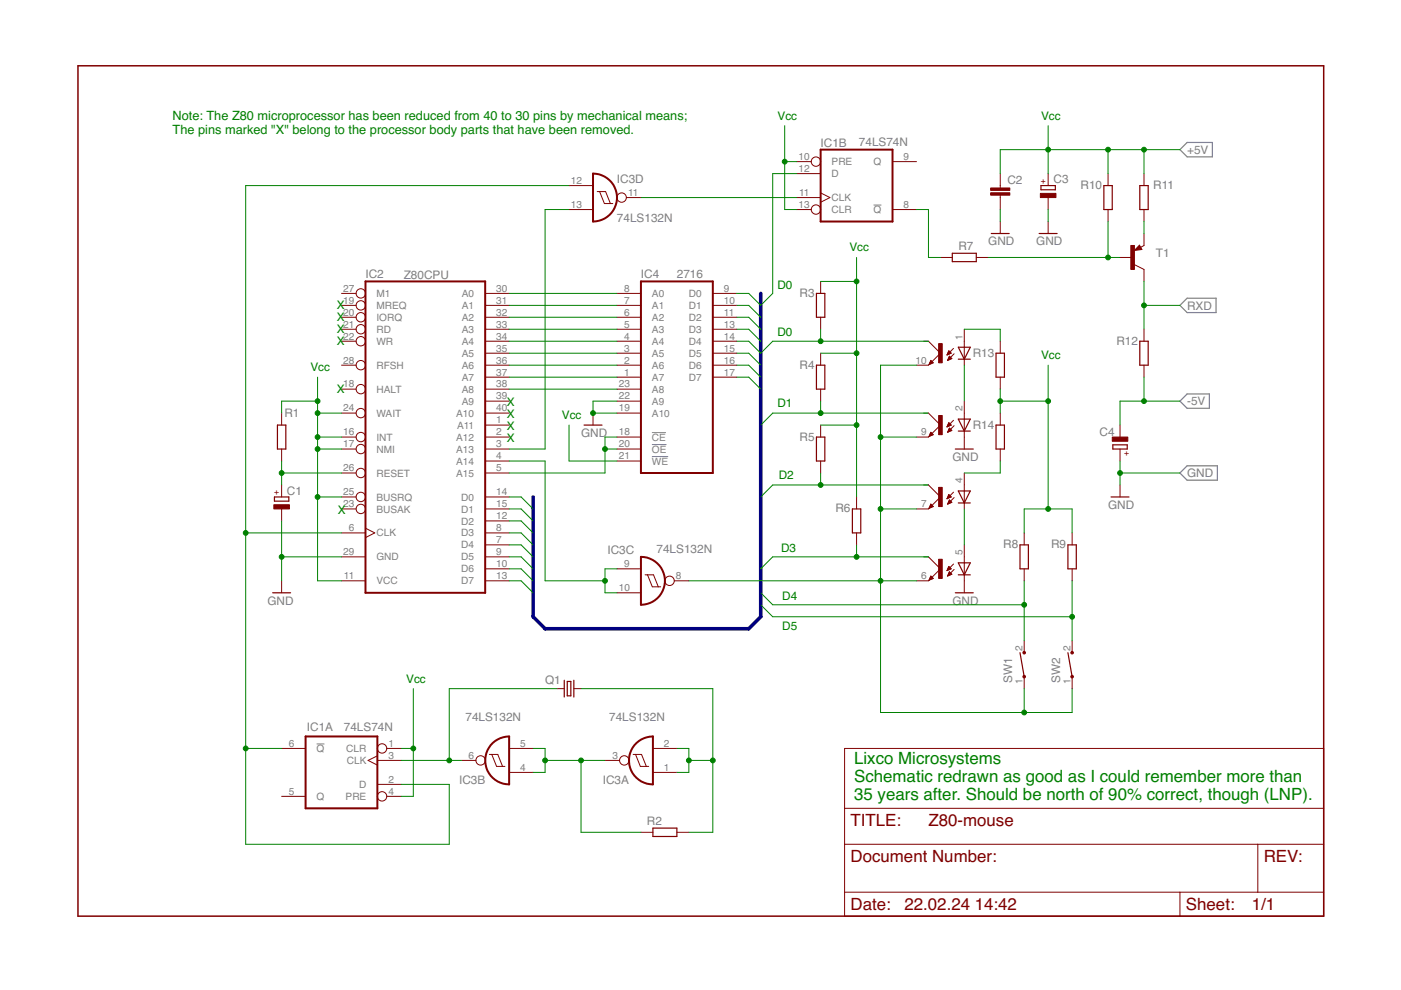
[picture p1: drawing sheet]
<svg xmlns="http://www.w3.org/2000/svg" width="297mm" height="210mm" viewBox="0 0 297 210" stroke-linecap="round" stroke-linejoin="round" font-family="sans-serif">
<path d="M185.2 43.5h1.7M138.2 91.7h3M138.2 94.3h3.1M138.2 96.8h3.5M67.1 157.7h1.7" fill="none" stroke="#808080" stroke-width=".21"/>
<path d="M250.2 31.7l1.5-1.5h5.3v3.1h-5.3zM250.2 64.7l1.5-1.5h6.1v3.1h-6.1zM250.2 85l1.5-1.5h4.7v3.1h-4.7zM250.2 100.3l1.5-1.5h6.4v3h-6.4z" fill="none" stroke="#808080" stroke-width=".25"/>
<path d="M16.5 13.9h264.1v180.3h-264.1z" fill="none" stroke="#800000" stroke-width=".32"/>
<g fill="none" stroke="#800000" stroke-width=".21">
<path d="M120.6 39.3h5.1M168.9 36.8h5.1M168.9 34.3h3.1M189.2 34.3h5.1M212.1 36.8v3.1M222.2 36.8v2.5M234.9 36.8v2.5M242.5 36.8v2.5M120.6 44.4h5.1M126.6 40.6h1.8l1 2.6M127.1 40.6l1 2.6h1.8M132.8 41.9h3.1"/>
<path d="M168.9 44.4h3.1M168.9 41.9h5.1M174 59.7v2.5M174 40.9l2 1-2 1M189.2 44.4h5.1M199.4 54.6h2.5M207 54.6h2.5M212.1 41.4v3M212.1 47v2.5M222.2 41.9v2.5M222.2 47v2.5M234.9 44.4v2.6"/>
<path d="M237.5 54.6h2.5M240.5 56.1l2 1v2.6M241.6 52l.5 .9-1.6 .2zM242.5 49.5v2.5l-.7 .5M242.5 44.4v2.6M72.4 62.2h3.1M72.4 64.7h3.1M72.4 67.3h3.1M72.4 69.8h3.1M72.4 72.3h3.1M72.4 77.4h3.1M102.9 62.2h5"/>
<path d="M102.9 64.7h5M102.9 67.3h5M102.9 69.8h5M102.9 72.3h5M102.9 74.9h5M102.9 77.4h5M102.9 80h5M130.8 62.2h5.1M130.8 64.7h5.1M130.8 67.3h5.1M130.8 69.8h5.1M130.8 72.3h5.1"/>
<path d="M130.8 74.9h5.1M130.8 77.4h5.1M130.8 80h5.1M151.1 62.2h5.1M151.1 64.7h5.1M151.1 67.3h5.1M151.1 69.8h5.1M151.1 72.3h5.1M151.1 74.9h5.1M151.1 77.4h5.1M151.1 80h5.1M174 67.3v2.5"/>
<path d="M174 74.9v2.5M195.8 72.3h1l2.6 2.6-2.6 2.5h-2.5M197 77.2h.1M197 77.1h.4M197.1 77h.6M197.1 76.9h.7M197.2 76.8h.5M197.3 76.6h.3M197.3 76.5h.1M197.4 76.4l.5 .5-.9 .4zM200.8 75.2h.2M200.9 75.1h.4"/>
<path d="M200.9 75h.6M200.9 76.4h.1M201 76.3h.2M201 74.8h.6M201 74.7h.5M201 76.2h.5M201.1 74.6h.3M201.1 76h.7M201.1 74.5h.1M201.1 75.9h.6M201.2 74.4l.5 .5-.9 .4zM201.2 75.8h.3"/>
<path d="M201.2 75.7h.2M201.3 75.6h.1M201.8 76l-.5-.5-.4 .9M201.8 76l-.9 .4M202.2 73.9l-1.4 1.4M202.3 75l-1.4 1.4M204.4 69.8v7.6M212.1 72.3v2.6M212.1 80v2.5M242.5 69.8v2.5M242.5 77.4v2.6M59.7 87.6v2.5"/>
<path d="M59.7 95.2v2.5M72.4 82.5h3.1M72.4 87.6h3.1M72.4 92.7h3.1M72.4 95.2h3.1M102.9 82.5h5M102.9 85h5M102.9 87.6h5M102.9 90.1h5M102.9 92.7h5M102.9 95.2h5M102.9 97.7h5"/>
<path d="M125.7 87.6v2.5M130.8 82.5h5.1M130.8 85h5.1M130.8 87.6h5.1M130.8 92.7h5.1M130.8 95.2h5.1M130.8 97.7h5.1M174 82.5v2.5M174 90.1v2.6M174 97.7v2.6M195.8 87.6h1l2.6 2.5-2.6 2.6h-2.5M197 92.4h.2"/>
<path d="M197.1 92.3h.4M197.1 92.2h.7M197.2 92.1h.6M197.2 92h.5M197.3 91.8h.2M197.3 91.7h.1M197.4 91.7l.5 .5-.9 .3zM200.8 90.5h.1M200.8 90.4h.3M200.9 90.3h.4M200.9 90.1h.7M200.9 91.6h.1"/>
<path d="M201 90h.6M201 91.5h.3M201 89.9h.4M201 91.4h.6M201.1 89.8h.2M201.1 91.2h.7M201.1 91.1h.5M201.1 89.7h.1M201.2 89.6l.5 .5-.9 .4zM201.2 91h.3M201.2 90.9h.2M201.3 90.8l.5 .5-.9 .4z"/>
<path d="M202.2 89.1l-1.4 1.4M202.3 90.3l-1.4 1.4M204.4 85v10.2M212.1 87.6v2.5M212.1 95.2v2.5M237.5 90.1v2.6M237.5 95.2v2.5M59.7 102.8v2.6M59.7 107.9v2.5M72.4 100.3h3.1M72.4 105.4h3.1M72.4 107.9h3.1"/>
<path d="M72.4 113h5.1M72.4 118.1h5.1M77.5 112l2 1-2 1M102.9 100.3h5M102.9 105.4h5M102.9 107.9h5M102.9 110.4h5M102.9 113h5M102.9 115.5h5M102.9 118.1h5M181.6 105.4v2.5M181.6 113v2.5"/>
<path d="M195.8 102.8h1l2.6 2.6-2.6 2.5h-2.5M195.8 118.1h1l2.6 2.5-2.6 2.5h-2.5M197 107.8h.1M197 107.6h.3M197.1 107.5h.5M197.1 107.4h.7M197.2 107.3h.5M197.2 107.2h.4M197.3 107h.2M197.3 106.9h.1M197.4 106.9l-.4 .9M197.4 106.9l.5 .5"/>
<path d="M197.9 107.4l-.9 .4M200.8 105.7h.1M200.9 105.6h.2M200.9 105.5h.5M200.9 106.8h.2M201 105.3h.7M201 105.2h.5M201 106.7h.4M201 106.6h.7M201.1 105.1h.3M201.1 105h.2M201.1 106.4h.6"/>
<path d="M201.1 104.9h.1M201.1 106.3h.5M201.2 104.9l-.4 .8M201.2 104.9l.5 .5-.9 .3M201.2 106.2h.3M201.3 106.1h.1M201.3 106l.5 .5-.9 .4zM202.2 104.4l-1.4 1.3M202.2 119.6l-1.4 1.4M202.3 105.5l-1.4 1.4M204.4 100.3v7.6M204.4 115.5v10.2"/>
<path d="M217.1 113v2.5M227.3 113v2.5M237.5 102.8v2.6M59.7 123.1v2.6M72.4 123.1h5.1M102.9 120.6h5M102.9 123.1h5M130.8 120.6h5.1M130.8 125.7h5.1M136.8 121.9h1.8l1 2.5M137.3 121.9l1 2.5h1.8M143 123.1h3"/>
<path d="M197 123h.1M197 122.8h.4M197.1 122.7h.6M197.1 122.6h.7M197.2 122.5h.5M197.3 122.4h.3M197.3 122.2h.2M197.4 122.1l.5 .5-.9 .4zM200.8 120.9h.2M200.9 120.8h.4M200.9 120.7h.6M200.9 122.1h.1"/>
<path d="M201 120.5h.6M201 122h.2M201 120.4h.5M201 121.9h.5M201.1 120.3h.3M201.1 121.8h.7M201.1 120.2h.2M201.1 121.6h.6M201.2 120.1l.5 .5-.9 .4zM201.2 121.5h.3M201.2 121.4h.2M201.3 121.3h.1"/>
<path d="M201.8 121.8l-.5-.6-.4 .9M201.8 121.8l-.9 .3M202.3 120.7l-1.4 1.4M217.1 120.6v2.5M217.1 135.8v2.6M227.3 120.6v2.5M227.3 135.8v2.6M59.7 158.7h5.1M82 158.7h3.1M103.8 160h1.7l1.1 2.5M104.3 160l1 2.5h1.8M107.9 158.7h5.1"/>
<path d="M118.1 146h1.5M121.7 146h1.5M134.2 160h1.8l1 2.5M134.7 160l1.1 2.5h1.7M138.4 158.7h5.1M179.1 158.7h101.5v35.5h-101.5zM217.1 143.5v2.5M227.3 143.5v2.5M59.7 168.8h5.1M80 161.2h5.1M80 166.3h5.1M80 160.3l-2 .9 2 1"/>
<path d="M82 168.8h3.1M97.8 161.2h3.1M107.9 163.8h5.1M128.3 161.2h3.1M135.9 176.5h2.5M138.4 163.8h5.1M143.5 176.5h2.5M179.1 179h101.5M179.1 171.4h101.5M266.7 179v10.2M179.1 189.2h101.5M250.2 189.2v5"/>
<circle cx="173" cy="34.3" r=".99"/>
<circle cx="131.8" cy="41.9" r=".99"/>
<circle cx="173" cy="44.4" r=".99"/>
<circle cx="76.5" cy="64.7" r=".99"/>
<circle cx="76.5" cy="62.2" r=".99"/>
<circle cx="76.5" cy="67.3" r=".99"/>
<circle cx="76.5" cy="69.8" r=".99"/>
<circle cx="76.5" cy="72.3" r=".99"/>
<circle cx="76.5" cy="77.4" r=".99"/>
<circle cx="76.5" cy="87.6" r=".99"/>
<circle cx="76.5" cy="92.7" r=".99"/>
<circle cx="76.5" cy="95.2" r=".99"/>
<circle cx="76.5" cy="82.5" r=".99"/>
<circle cx="76.5" cy="100.3" r=".99"/>
<circle cx="76.5" cy="105.4" r=".99"/>
<circle cx="76.5" cy="107.9" r=".99"/>
<circle cx="142" cy="123.1" r=".99"/>
<circle cx="81" cy="158.7" r=".99"/>
<circle cx="81" cy="168.8" r=".99"/>
<circle cx="101.9" cy="161.2" r=".99"/>
<circle cx="132.4" cy="161.2" r=".99"/>
</g>
<path d="M125.7 36.8a5.1 5.1 0 0 1 5.1 5.1 5.1 5.1 0 0 1-5.1 5.1zM174 31.7h15.2v15.3h-15.2zM77.5 59.7h25.4v66h-25.4zM135.9 59.7h15.2v40.6h-15.2zM135.9 118.1a5.1 5.1 0 0 1 5.1 5 5.1 5.1 0 0 1-5.1 5.1zM64.8 156.1h15.2v15.3h-15.2zM104.5 157.5l1.6-1 1.8-.4v10.2a5.1 5.1 0 0 1-4.7-3.2 5.1 5.1 0 0 1 1.3-5.6zM135 157.5a5.1 5.1 0 0 1 3.4-1.4v10.2a5.1 5.1 0 0 1-4.7-3.2 5.1 5.1 0 0 1 1.3-5.6z" fill="none" stroke="#800000" stroke-width=".42"/>
<g fill="none" stroke="#800000" stroke-width=".25">
<path d="M220.7 39.3h3.1v.9h-3.1zM234 39.3h1.8v5.1h-1.8zM241.7 39.3h1.7v5.1h-1.7zM201.9 53.7h5.1v1.8h-5.1zM210.2 49.5h3.8M220.3 49.5h3.8M241.5 52.7h-.3l.3-.3 .3 .4-1 .1 .7-.7 .4 .6M173.1 62.2h1.8v5.1h-1.8zM173.1 77.4h1.8v5.1h-1.8zM203.2 73.6h2.5l-1.3 2.6zM203.2 76.2h2.5M211.2 74.9h1.8v5.1h-1.8z"/>
<path d="M241.7 72.3h1.7v5.1h-1.7zM58.8 90.1h1.8v5.1h-1.8zM123.8 90.1h3.8M173.1 92.7h1.8v5h-1.8zM202.5 95.2h3.9M203.2 88.9h2.5l-1.3 2.5zM203.2 91.4h2.5M211.2 90.1h1.8v5.1h-1.8zM235.9 94.3h3.1v.9h-3.1zM58.2 105.4h3v.9h-3zM180.7 107.9h1.8v5.1h-1.8zM203.2 104.1h2.5l-1.3 2.5z"/>
<path d="M203.2 106.6h2.5M203.2 119.3h2.5l-1.3 2.6zM216.3 115.5h1.7v5.1h-1.7zM226.4 115.5h1.8v5.1h-1.8zM235.6 105.4h3.8M57.8 125.7h3.8M202.5 125.7h3.9M203.2 121.9h2.5M216.3 138.4l.8 5.1M226.4 138.4l.9 5.1M119.6 144.2v3.6M120.3 144.5h.7v3h-.7z"/>
<path d="M121.7 144.2v3.6M138.4 175.6h5.1v1.8h-5.1z"/>
</g>
<g fill="#800000" stroke="#800000" stroke-width=".21">
<path d="M199 72.9h.8v4h-.8z"/>
<path d="M199 88.1h.8v4.1h-.8z"/>
<path d="M199 103.3h.8v4.1h-.8z"/>
<path d="M199 118.6h.8v4h-.8z"/>
<path d="M239.8 52h.7v5.1h-.7z"/>
<path d="M58.1 107h3.3v.9h-3.3z"/>
<path d="M220.6 41h3.3v.9h-3.3z"/>
<path d="M235.8 92.7h3.3v.9h-3.3z"/>
<path d="M210 40.9h4.1v.5h-4.1z"/>
<path d="M210 39.9h4.1v.5h-4.1z"/>
</g>
<g fill="#800000" stroke="#800000" stroke-width=".21">
<circle cx="217.1" cy="143.5" r=".28"/>
<circle cx="217.1" cy="138.4" r=".28"/>
<circle cx="227.3" cy="143.5" r=".28"/>
<circle cx="227.3" cy="138.4" r=".28"/>
</g>
<path d="M161.3 62.2v68.6l-2.6 2.5h-43.1l-2.6-2.5v-25.4" fill="none" stroke="#000080" stroke-width=".76"/>
<g fill="none" stroke="#008000" stroke-width=".21">
<path d="M120.6 39.3h-68.5v139.7h43.1v-12.7h-10.1M166.4 34.3h2.5M166.4 26.6v17.8h2.5M168.9 36.8h-5.1v25.4l-2.5 2.5-2.6-2.5h-2.5M222.2 26.6v10.2M234.9 31.7v5.1M242.5 31.7v5.1M250.2 31.7h-38.1v5.1M120.6 44.4h-5v50.8h-7.7M135.9 41.9h33M174 59.7h7.6M181.6 54.6v50.8"/>
<path d="M194.3 44.4h2.5v10.2h2.6M209.5 54.6h28M212.1 44.4v2.6M222.2 44.4v2.6M234.9 47v7.6M242.5 47v2.5M242.5 59.7v10.1M67.3 80v43.1h5.1M107.9 62.2h22.9M107.9 64.7h22.9M107.9 67.3h22.9M107.9 69.8h22.9"/>
<path d="M107.9 72.3h22.9M107.9 74.9h22.9M107.9 77.4h22.9M107.9 80h22.9M156.2 64.7h2.5l2.6 2.6M156.2 67.3h2.5l2.6 2.5M156.2 69.8h2.5l2.6 2.5M156.2 72.3h2.5l2.6 2.6 2.5-2.6h33M156.2 74.9h2.5l2.6 2.5M156.2 77.4h2.5l2.6 2.6M156.2 80h2.5l2.6 2.5M174 74.9h7.6"/>
<path d="M174 69.8v2.5M194.3 77.4h-7.6v73.7h40.6v-5.1M204.4 69.8h7.7v2.5M204.4 77.4v7.6M222.2 77.4v30.5M242.5 64.7h7.7M242.5 80v5M59.7 97.7v5.1M67.3 95.2h5.1M67.3 92.7h5.1M67.3 85h-7.6v2.6M67.3 87.6h5.1"/>
<path d="M107.9 97.7h7.7v25.4h12.7M107.9 82.5h22.9M120.6 90.1v7.6h10.2M128.3 95.2h2.5M130.8 92.7h-2.5v7.6h-20.4M130.8 85h-5.1v2.6h5.1M174 85v2.6M174 90.1h7.6M186.7 92.7h7.6M196.8 87.6h-33l-2.5 2.5M212.1 97.7v2.6h-7.7M212.1 85h10.1"/>
<path d="M212.1 82.5v5.1M237.5 97.7v5.1M250.2 85h-12.7v5.1M52.1 113h20.3M59.7 100.3h12.7M59.7 110.4v12.7M59.7 118.1h12.7M67.3 105.4h5.1M107.9 118.1h2.6l2.5 2.5M107.9 105.4h2.6l2.5 2.5M107.9 107.9h2.6l2.5 2.5M107.9 110.4h2.6l2.5 2.6"/>
<path d="M107.9 113h2.6l2.5 2.5M107.9 115.5h2.6l2.5 2.6M174 100.3v2.5M181.6 115.5v2.6M186.7 107.9h7.6M196.8 118.1h-33l-2.5 2.5M196.8 102.8h-33l-2.5 2.6M204.4 107.9v7.6M217.1 113v-5.1h10.2v5.1M237.5 100.3h12.7M107.9 120.6h2.6l2.5 2.5M107.9 123.1h2.6l2.5 2.6"/>
<path d="M130.8 120.6h-2.5v5.1h2.5M146 123.1h48.3M161.3 125.7l2.5 2.5h53.3M161.3 128.2l2.5 2.6h63.5M217.1 123.1v12.7M227.3 123.1v12.7M52.1 158.7h7.6M85.1 158.7h2.5M87.6 146v22.8h-2.5M113 158.7h2.6v5.1h-2.6M118.1 146h-22.9v15.2M123.2 146h27.9v30.5h-5.1"/>
<path d="M143.5 158.7h2.5v5.1h-2.5M217.1 146v5.1M85.1 161.2h12.7M115.6 161.2h12.7M123.2 161.2v15.3h12.7M146 161.2h5.1"/>
</g>
<g fill="#008000" stroke="#008000" stroke-width=".21">
<circle cx="128.3" cy="95.2" r=".51"/>
<circle cx="125.7" cy="87.6" r=".51"/>
<circle cx="59.7" cy="118.1" r=".51"/>
<circle cx="237.5" cy="100.3" r=".51"/>
<circle cx="174" cy="72.3" r=".51"/>
<circle cx="67.3" cy="87.6" r=".51"/>
<circle cx="67.3" cy="92.7" r=".51"/>
<circle cx="67.3" cy="95.2" r=".51"/>
<circle cx="67.3" cy="105.4" r=".51"/>
<circle cx="67.3" cy="85" r=".51"/>
<circle cx="151.1" cy="161.2" r=".51"/>
<circle cx="146" cy="161.2" r=".51"/>
<circle cx="123.2" cy="161.2" r=".51"/>
<circle cx="115.6" cy="161.2" r=".51"/>
<circle cx="95.2" cy="161.2" r=".51"/>
<circle cx="59.7" cy="100.3" r=".51"/>
<circle cx="128.3" cy="123.1" r=".51"/>
<circle cx="186.7" cy="123.1" r=".51"/>
<circle cx="186.7" cy="107.9" r=".51"/>
<circle cx="186.7" cy="92.7" r=".51"/>
<circle cx="217.1" cy="151.1" r=".51"/>
<circle cx="174" cy="87.6" r=".51"/>
<circle cx="174" cy="102.8" r=".51"/>
<circle cx="181.6" cy="118.1" r=".51"/>
<circle cx="181.6" cy="74.9" r=".51"/>
<circle cx="181.6" cy="59.7" r=".51"/>
<circle cx="181.6" cy="90.1" r=".51"/>
<circle cx="52.1" cy="113" r=".51"/>
<circle cx="52.1" cy="158.7" r=".51"/>
<circle cx="166.4" cy="34.3" r=".51"/>
<circle cx="87.6" cy="158.7" r=".51"/>
<circle cx="234.9" cy="54.6" r=".51"/>
<circle cx="242.5" cy="64.7" r=".51"/>
<circle cx="242.5" cy="85" r=".51"/>
<circle cx="234.9" cy="31.7" r=".51"/>
<circle cx="242.5" cy="31.7" r=".51"/>
<circle cx="222.2" cy="31.7" r=".51"/>
<circle cx="217.1" cy="128.2" r=".51"/>
<circle cx="227.3" cy="130.8" r=".51"/>
<circle cx="222.2" cy="107.9" r=".51"/>
<circle cx="212.1" cy="85" r=".51"/>
<circle cx="222.2" cy="85" r=".51"/>
</g>
<g font-size="3.6" fill="#008000">
<text x="181.1" y="162">Lixco Microsystems</text>
<text x="181.1" y="165.8">Schematic redrawn as good as I could remember more than</text>
<text x="181.1" y="169.6">35 years after. Should be north of 90% correct, though (LNP).</text>
</g>
<g font-size="3.6" fill="#800000">
<text x="180.3" y="175.2">TITLE:</text>
<text x="196.8" y="175.2">Z80-mouse</text>
<text x="180.3" y="182.8">Document Number:</text>
<text x="267.9" y="182.8">REV:</text>
<text x="180.3" y="193">Date:</text>
<text x="191.8" y="193">22.02.24</text>
<text x="206.7" y="193">14:42</text>
<text x="251.4" y="193">Sheet:</text>
<text x="265.4" y="193">1/1</text>
</g>
<g font-size="2.7" fill="#008000">
<text x="36.6" y="25.5">Note: The Z80 microprocessor has been reduced from 40 to 30 pins by mechanical means;</text>
<text x="36.6" y="28.4">The pins marked &quot;X&quot; belong to the processor body parts that have been removed.</text>
</g>
<g font-size="2.5" fill="#008000">
<text x="164.8" y="25.4">Vcc</text>
<text x="220.7" y="25.4">Vcc</text>
<text x="180.1" y="53.3">Vcc</text>
<text x="71.4" y="65.5">X</text>
<text x="164.8" y="61.2">D0</text>
<text x="71.4" y="68">X</text>
<text x="71.4" y="70.6">X</text>
<text x="164.8" y="71.3">D0</text>
<text x="71.4" y="73.1">X</text>
<text x="220.7" y="76.2">Vcc</text>
<text x="65.8" y="78.7">Vcc</text>
<text x="71.4" y="83.3">X</text>
<text x="107.4" y="88.6">X</text>
<text x="107.4" y="86.1">X</text>
<text x="119.1" y="88.9">Vcc</text>
<text x="164.8" y="86.3">D1</text>
<text x="107.4" y="91.1">X</text>
<text x="107.4" y="93.7">X</text>
<text x="165.1" y="101.6">D2</text>
<text x="71.6" y="108.9">X</text>
<text x="165.6" y="117">D3</text>
<text x="165.9" y="127.2">D4</text>
<text x="165.9" y="133.6">D5</text>
<text x="86.1" y="144.7">Vcc</text>
</g>
<g font-size="2.5" fill="#808080">
<text x="174" y="31.1">IC1B</text>
<text x="182.1" y="31">74LS74N</text>
<text x="251.7" y="32.6">+5V</text>
<text x="130.8" y="38.7">IC3D</text>
<text x="213.6" y="39">C2</text>
<text x="223.4" y="38.9">C3</text>
<text x="229.1" y="40.1">R10</text>
<text x="244.5" y="40.1">R11</text>
<text x="130.8" y="47">74LS132N</text>
<text x="203.2" y="53.1">R7</text>
<text x="209.5" y="52">GND</text>
<text x="219.7" y="52">GND</text>
<text x="77.5" y="59">IC2</text>
<text x="85.6" y="59.2">Z80CPU</text>
<text x="135.9" y="59">IC4</text>
<text x="143.5" y="58.9">2716</text>
<text x="245.1" y="54.6">T1</text>
<text x="169.5" y="62.9">R3</text>
<text x="251.7" y="65.6">RXD</text>
<text x="206.2" y="75.6">R13</text>
<text x="236.7" y="73.1">R12</text>
<text x="169.5" y="78.2">R4</text>
<text x="60.3" y="88.3">R1</text>
<text x="251.7" y="85.9">-5V</text>
<text x="123.2" y="92.7">GND</text>
<text x="169.5" y="93.4">R5</text>
<text x="206.2" y="90.9">R14</text>
<text x="233.1" y="92.4">C4</text>
<text x="201.9" y="97.8">GND</text>
<text x="251.7" y="101.2">GND</text>
<text x="60.8" y="104.9">C1</text>
<text x="234.9" y="107.9">GND</text>
<text x="177.1" y="108.6">R6</text>
<text x="128.8" y="117.4">IC3C</text>
<text x="139.2" y="117.3">74LS132N</text>
<text x="212.7" y="116.3">R8</text>
<text x="222.8" y="116.3">R9</text>
<text x="56.7" y="128.2">GND</text>
<text x="201.9" y="128.2">GND</text>
<text x="115.6" y="145">Q1</text>
<text x="214.6" y="144.7" transform="rotate(-90 214.6 144.7)">SW1</text>
<text x="224.8" y="144.7" transform="rotate(-90 224.8 144.7)">SW2</text>
<text x="65.1" y="155">IC1A</text>
<text x="72.9" y="154.9">74LS74N</text>
<text x="98.7" y="152.9">74LS132N</text>
<text x="129.2" y="152.9">74LS132N</text>
<text x="97.3" y="166.2">IC3B</text>
<text x="127.8" y="166.2">IC3A</text>
<text x="137.2" y="175">R2</text>
</g>
<g font-size="2.1" fill="#808080">
<text x="169.3" y="33.9">10</text>
<text x="176.3" y="35">PRE</text>
<text x="185.2" y="35">Q</text>
<text x="191.6" y="33.9">9</text>
<text x="121" y="39">12</text>
<text x="133.1" y="41.5">11</text>
<text x="169.3" y="36.5">12</text>
<text x="169.4" y="41.5">11</text>
<text x="176.3" y="37.6">D</text>
<text x="121" y="44.1">13</text>
<text x="169.3" y="44.1">13</text>
<text x="176.3" y="45.2">CLR</text>
<text x="176.3" y="42.6">CLK</text>
<text x="185.2" y="45.2">Q</text>
<text x="191.6" y="44.1">8</text>
<text x="72.8" y="61.8">27</text>
<text x="72.8" y="64.4">19</text>
<text x="79.8" y="63">M1</text>
<text x="79.8" y="65.5">MREQ</text>
<text x="97.9" y="63">A0</text>
<text x="97.9" y="65.5">A1</text>
<text x="105.2" y="61.8">30</text>
<text x="105.2" y="64.4">31</text>
<text x="132.4" y="64.4">7</text>
<text x="132.4" y="61.8">8</text>
<text x="138.2" y="65.5">A1</text>
<text x="138.2" y="63">A0</text>
<text x="146.1" y="63">D0</text>
<text x="146.1" y="65.5">D1</text>
<text x="153.5" y="61.8">9</text>
<text x="153.5" y="64.4">10</text>
<text x="72.8" y="66.9">20</text>
<text x="72.8" y="69.5">21</text>
<text x="79.8" y="68">IORQ</text>
<text x="79.8" y="70.6">RD</text>
<text x="97.9" y="68">A2</text>
<text x="97.9" y="70.6">A3</text>
<text x="105.2" y="66.9">32</text>
<text x="105.2" y="69.5">33</text>
<text x="132.4" y="69.5">5</text>
<text x="132.4" y="66.9">6</text>
<text x="138.2" y="70.6">A3</text>
<text x="138.2" y="68">A2</text>
<text x="146.1" y="68">D2</text>
<text x="146.1" y="70.6">D3</text>
<text x="153.5" y="66.9">11</text>
<text x="153.5" y="69.5">13</text>
<text x="72.8" y="72">22</text>
<text x="72.8" y="77.1">28</text>
<text x="79.8" y="73.1">WR</text>
<text x="97.9" y="73.1">A4</text>
<text x="97.9" y="75.7">A5</text>
<text x="105.2" y="72">34</text>
<text x="105.2" y="74.5">35</text>
<text x="105.2" y="77.1">36</text>
<text x="132.4" y="77.1">2</text>
<text x="132.4" y="74.5">3</text>
<text x="132.4" y="72">4</text>
<text x="138.2" y="75.7">A5</text>
<text x="138.2" y="73.1">A4</text>
<text x="146.1" y="73.1">D4</text>
<text x="146.1" y="75.7">D5</text>
<text x="153.5" y="72">14</text>
<text x="153.5" y="74.5">15</text>
<text x="153.5" y="77.1">16</text>
<text x="194.1" y="77.1">10</text>
<text x="204.1" y="72" transform="rotate(-90 204.1 72)">1</text>
<text x="72.8" y="82.2">18</text>
<text x="79.8" y="78.2">RFSH</text>
<text x="79.8" y="83.3">HALT</text>
<text x="97.9" y="78.2">A6</text>
<text x="97.9" y="80.7">A7</text>
<text x="97.9" y="83.3">A8</text>
<text x="105.2" y="79.6">37</text>
<text x="105.2" y="82.2">38</text>
<text x="131.2" y="82.2">23</text>
<text x="132.4" y="79.6">1</text>
<text x="138.2" y="80.7">A7</text>
<text x="138.2" y="78.2">A6</text>
<text x="138.2" y="83.3">A8</text>
<text x="146.1" y="78.2">D6</text>
<text x="146.1" y="80.7">D7</text>
<text x="153.5" y="79.6">17</text>
<text x="72.8" y="87.2">24</text>
<text x="79.8" y="88.4">WAIT</text>
<text x="96.7" y="88.4">A10</text>
<text x="97.9" y="85.8">A9</text>
<text x="105.2" y="84.7">39</text>
<text x="105.2" y="87.2">40</text>
<text x="105.2" y="89.8">1</text>
<text x="131.2" y="87.2">19</text>
<text x="131.2" y="84.7">22</text>
<text x="138.2" y="88.4">A10</text>
<text x="138.2" y="85.8">A9</text>
<text x="204.1" y="87.2" transform="rotate(-90 204.1 87.2)">2</text>
<text x="72.8" y="92.3">16</text>
<text x="72.8" y="94.9">17</text>
<text x="79.8" y="93.4">INT</text>
<text x="79.8" y="96">NMI</text>
<text x="96.7" y="93.4">A12</text>
<text x="96.7" y="96">A13</text>
<text x="96.9" y="90.9">A11</text>
<text x="105.2" y="92.3">2</text>
<text x="105.2" y="94.9">3</text>
<text x="131.2" y="92.3">18</text>
<text x="131.2" y="94.9">20</text>
<text x="138.2" y="93.4">CE</text>
<text x="138.2" y="96">OE</text>
<text x="195.3" y="92.3">9</text>
<text x="72.8" y="99.9">26</text>
<text x="79.8" y="101.1">RESET</text>
<text x="96.7" y="98.5">A14</text>
<text x="96.7" y="101.1">A15</text>
<text x="105.2" y="97.4">4</text>
<text x="105.2" y="99.9">5</text>
<text x="131.2" y="97.4">21</text>
<text x="138.2" y="98.5">WE</text>
<text x="72.8" y="105">25</text>
<text x="72.8" y="107.6">23</text>
<text x="79.8" y="106.1">BUSRQ</text>
<text x="97.8" y="106.1">D0</text>
<text x="105.2" y="105">14</text>
<text x="105.2" y="107.6">15</text>
<text x="195.3" y="107.6">7</text>
<text x="204.1" y="102.5" transform="rotate(-90 204.1 102.5)">4</text>
<text x="74" y="112.6">6</text>
<text x="79.8" y="108.7">BUSAK</text>
<text x="79.8" y="113.7">CLK</text>
<text x="97.8" y="108.7">D1</text>
<text x="97.8" y="111.2">D2</text>
<text x="97.8" y="113.7">D3</text>
<text x="105.2" y="110.1">12</text>
<text x="105.2" y="112.6">8</text>
<text x="72.8" y="117.7">29</text>
<text x="79.8" y="118.8">GND</text>
<text x="97.8" y="116.3">D4</text>
<text x="97.8" y="118.8">D5</text>
<text x="105.2" y="115.2">7</text>
<text x="105.2" y="117.7">9</text>
<text x="204.1" y="117.7" transform="rotate(-90 204.1 117.7)">5</text>
<text x="72.9" y="122.8">11</text>
<text x="79.8" y="123.9">VCC</text>
<text x="97.8" y="121.4">D6</text>
<text x="97.8" y="123.9">D7</text>
<text x="105.2" y="120.2">10</text>
<text x="105.2" y="122.8">13</text>
<text x="131.2" y="125.3">10</text>
<text x="132.4" y="120.2">9</text>
<text x="143.3" y="122.8">8</text>
<text x="195.3" y="122.8">6</text>
<text x="216.8" y="138" transform="rotate(-90 216.8 138)">2</text>
<text x="227" y="138" transform="rotate(-90 227 138)">2</text>
<text x="216.8" y="145" transform="rotate(-90 216.8 145)">1</text>
<text x="227" y="145" transform="rotate(-90 227 145)">1</text>
<text x="61.3" y="158.3">6</text>
<text x="67.1" y="159.5">Q</text>
<text x="73.4" y="159.5">CLR</text>
<text x="73.5" y="162">CLK</text>
<text x="82.4" y="158.3">1</text>
<text x="82.4" y="160.9">3</text>
<text x="99.4" y="160.9">6</text>
<text x="110.3" y="158.3">5</text>
<text x="129.8" y="160.9">3</text>
<text x="140.8" y="158.3">2</text>
<text x="76.1" y="167.1">D</text>
<text x="82.4" y="166">2</text>
<text x="110.3" y="163.4">4</text>
<text x="140.8" y="163.4">1</text>
<text x="61.3" y="168.5">5</text>
<text x="67.1" y="169.6">Q</text>
<text x="73.3" y="169.6">PRE</text>
<text x="82.4" y="168.5">4</text>
</g>
<g font-size="1.8" fill="#800000">
<text x="221.7" y="38.9" transform="rotate(-90 221.7 38.9)">+</text>
<text x="239.3" y="96.7" transform="rotate(-90 239.3 96.7)">+</text>
<text x="59.1" y="105" transform="rotate(-90 59.1 105)">+</text>
</g>
</svg>
